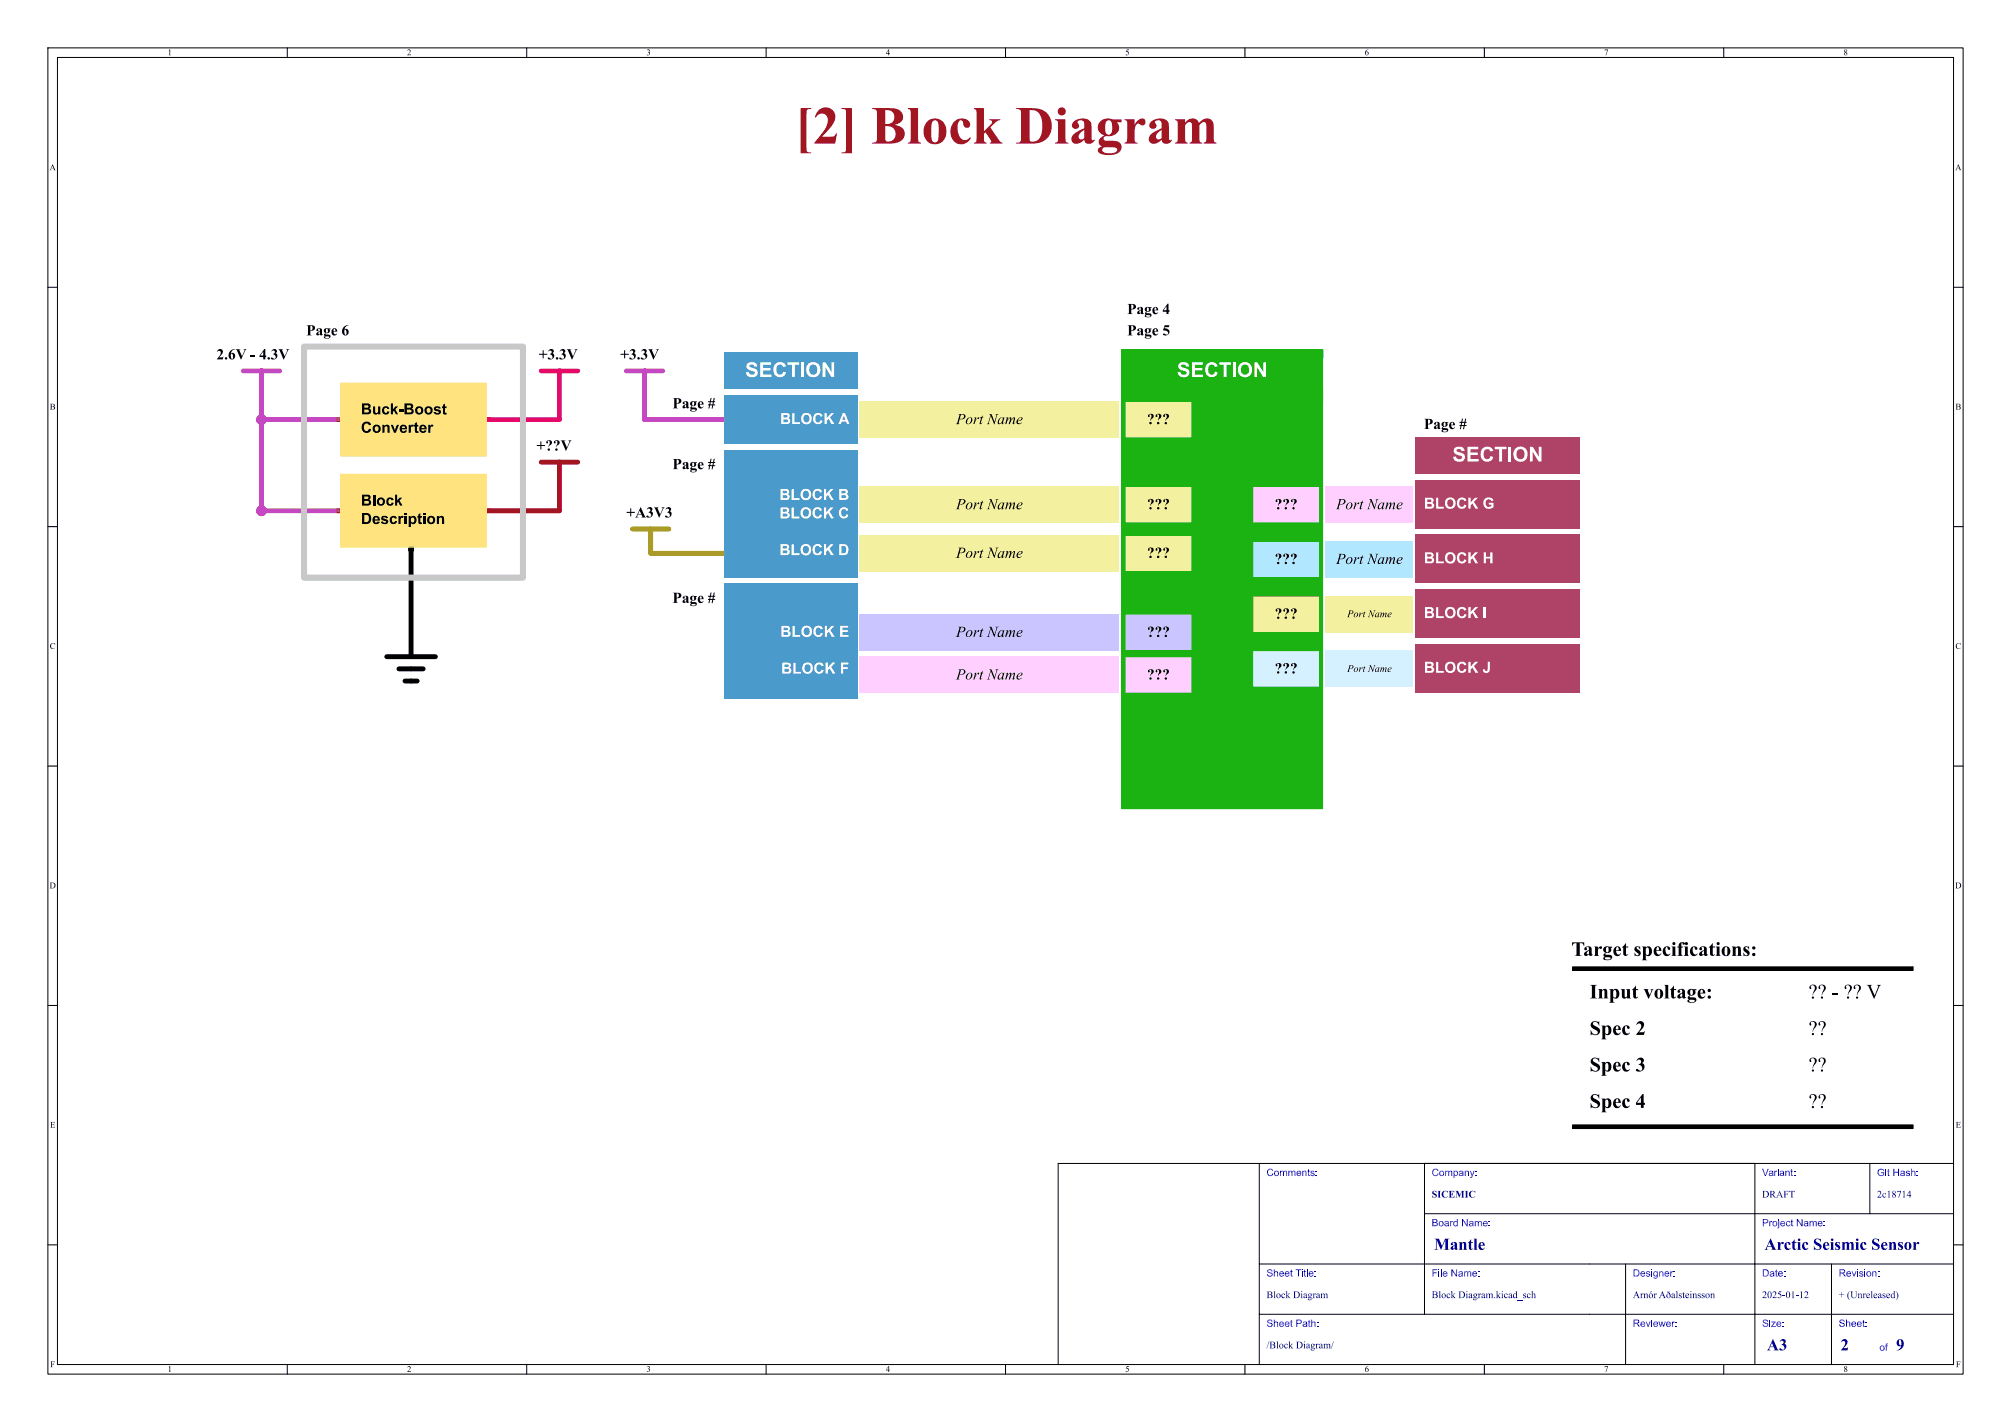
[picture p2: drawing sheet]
<svg xmlns="http://www.w3.org/2000/svg" width="420mm" height="297mm" viewBox="0 0 420 297" stroke-linecap="round" stroke-linejoin="round" font-family="sans-serif">
<g fill="none" stroke="#000" stroke-width=".21">
<path d="M10 10h400v277h-400zM12 12h396v273h-396zM60 10v2M110 10v2M160 10v2M210 10v2M260 10v2M310 10v2M360 10v2M10 60h2M408 60h2M10 110h2"/>
<path d="M408 110h2M10 160h2M408 160h2M10 210h2M408 210h2M408 253.5h-41.5v31.5M10 260h2M332 274.5h76M332 264h76M339.5 264v21M382.5 264v21M408 260h2"/>
<path d="M60 285v2M110 285v2M160 285v2M210 285v2M260 285v2M310 285v2M360 285v2"/>
</g>
<g fill="#00007f">
<path d="M341.7 269.7l.8 1.4h-.6l.2-.1-.1-.3h-.6l-.1 .3 .2 .1h-.5l.4-.5h.5l-.2-.6-.3 .6z"/>
<path d="M342.5 270.3l.4-.1v.2l.1-.2h.2l-.3 .3v.5l.1 .1h-.5l.2-.1v-.5z"/>
<path d="M343.2 270.3l.4-.1v.2l.4-.2 .3 .9h-.5l.1-.2-.1-.6-.2 .1v.6l.1 .1h-.5l.2-.1v-.6z"/>
<path d="M344.5 270.3a.46 .46 0 0 1 .7 .1 .46 .46 0 0 1-.3 .7 .46 .46 0 0 1-.6-.5h.2a.34 .34 0 0 0 .1 .4 .34 .34 0 0 0 .5-.1 .34 .34 0 0 0-.1-.4l-.2-.3-.3 .4h-.2z"/>
<path d="M344.8 269.7h.2l-.3 .3z"/>
<path d="M345.3 270.3l.4-.1v.2l.1-.2h.2l-.3 .3v.5l.1 .1h-.5l.2-.1v-.5z"/>
<path d="M347.2 269.7l.7 1.4h-.5l.1-.1-.1-.3h-.6l-.1 .3 .2 .1h-.5l.4-.5h.6l-.3-.6-.3 .6z"/>
<path d="M348.2 269.7l.3 .1 .2-.1-.2 .2a.65 .65 0 0 1 .5 .7 .65 .65 0 0 1-.6 .5l-.3-.2-.1-.3h.2l.1 .4a.36 .36 0 0 0 .4-.4 .36 .36 0 0 0-.4-.3l-.1 .3h-.2l.2-.4h.4l-.2-.3-.2 .2 .2-.2z"/>
<path d="M349.2 270.2l.5 .1 .1 .7 .1-.1-.1 .2-.7-.1v-.1l.3 .1 .2-.1v-.3l-.5 .3 .5-.4-.2-.3-.3 .3z"/>
<path d="M350 269.8l.3-.1v1.3l.2 .1h-.5l.1-.1v-.9z"/>
<path d="M350.7 270.2h.5v.3l-.2-.3-.3 .1 .2 .2a.34 .34 0 0 1 .3 .5 .34 .34 0 0 1-.5 .1l-.1-.3 .3 .3 .2-.2-.5-.4z"/>
<path d="M351.6 269.9l.1 .3h.2h-.2v.7h.2l-.2 .2-.2-.1v-.8h-.2z"/>
<path d="M352.1 270.3l.4-.1 .2 .2 .1 .1h-.7l.2 .4 .3 .1 .1-.2a.38 .38 0 0 1-.5 .3 .38 .38 0 0 1-.1-.6h.5l-.2-.3-.4 .3z"/>
<path d="M352.9 270.3l.3-.1v.8l.2 .1h-.5l.2-.6z"/>
<path d="M353.4 270.3l.4-.1v.2l.4-.2 .3 .9h-.5l.1-.2-.1-.6-.2 .1v.6l.1 .1h-.5l.2-.1v-.6z"/>
<path d="M354.6 270.2h.5v.3l-.1-.3-.3 .1 .1 .2a.34 .34 0 0 1 .4 .5 .34 .34 0 0 1-.6 .1v-.3l.2 .3 .3-.2-.5-.4z"/>
<path d="M355.5 270.2h.5v.3l-.2-.3-.3 .1 .2 .2a.34 .34 0 0 1 .3 .5 .34 .34 0 0 1-.6 .1v-.3l.2 .3 .3-.2-.5-.4z"/>
<path d="M356.3 270.3a.46 .46 0 0 1 .8 .1 .46 .46 0 0 1-.4 .7 .46 .46 0 0 1-.5-.5h.2a.34 .34 0 0 0 .1 .4 .34 .34 0 0 0 .4-.1 .34 .34 0 0 0 0-.4l-.3-.3-.2 .4h-.2z"/>
<path d="M357.2 270.3l.3-.1v.2l.4-.2 .3 .9h-.5l.2-.2-.2-.6-.2 .1v.6l.1 .1h-.4l.1-.1v-.6z"/>
<circle cx="353.1" cy="269.8" r=".1"/>
</g>
<path d="M263 243v42M297.5 243v31.5M366.5 243v10.5h-69M390.5 243v10.5M408 243h-187v42M263 274.5h69M263 264h69" fill="none" stroke="#000" stroke-width=".21"/>
<g fill="#af4367">
<path d="M295.7 134.5h34.2v10.2h-34.2z"/>
<path d="M295.7 123.1h34.2v10.1h-34.2z"/>
<path d="M295.7 111.6h34.2v10.2h-34.2z"/>
<path d="M295.7 91.3h34.2v7.6h-34.2z"/>
<path d="M295.7 100.2h34.2v10.2h-34.2z"/>
</g>
<g fill="#f3f0a0">
<path d="M179.6 83.8h54.1v7.6h-54.1z"/>
<path d="M261.6 124.5h14v7.6h-14z"/>
</g>
<path d="M179.6 128.3h54.1v7.6h-54.1z" fill="#cac4ff"/>
<g fill="#f3f0a0">
<path d="M234.9 111.8h14v7.6h-14z"/>
<path d="M179.6 101.6h54.1v7.6h-54.1z"/>
<path d="M179.6 111.8h54.1v7.6h-54.1z"/>
</g>
<path d="M234.9 128.3h14v7.6h-14z" fill="#cac4ff"/>
<g fill="#ffcfff">
<path d="M179.6 137.2h54.1v7.6h-54.1z"/>
<path d="M234.9 137.2h14v7.6h-14z"/>
</g>
<g fill="#d5f1ff">
<path d="M276.9 135.9h18.2v7.6h-18.2z"/>
<path d="M261.6 135.9h14v7.6h-14z"/>
</g>
<path d="M234.9 101.6h14v7.6h-14z" fill="#f3f0a0"/>
<path d="M261.6 113h14v7.7h-14z" fill="#b2e8ff"/>
<path d="M261.6 101.6h14v7.6h-14z" fill="#ffcfff"/>
<path d="M234.9 83.8h14v7.6h-14z" fill="#f3f0a0"/>
<path d="M234.9 73.7h40.7v7.6h-40.7z" fill="#1ab312"/>
<path d="M276.9 124.5h18.2v7.6h-18.2z" fill="#f3f0a0"/>
<path d="M276.9 113h18.2v7.7h-18.2z" fill="#b2e8ff"/>
<path d="M276.9 101.6h18.2v7.6h-18.2z" fill="#ffcfff"/>
<g fill="#4a9bcb">
<path d="M151.1 94h28v26.7h-28z"/>
<path d="M151.1 121.9h28v24.2h-28z"/>
<path d="M151.1 82.6h28v10.1h-28z"/>
<path d="M151.1 73.7h28v7.6h-28z"/>
</g>
<path d="M101.7 106.3h.7v.8h-.7z" fill="#d40020"/>
<path d="M70.4 106.3h.6v.8h-.6z" fill="#c83232"/>
<g fill="#1ab312">
<path d="M261.6 143.5h14v25.4h-14z"/>
<path d="M234.9 135.9h14v1.3h-14z"/>
</g>
<circle cx="54.6" cy="106.7" r="1.02" fill="#c647c2" stroke="#c647c2" stroke-width=".21"/>
<path d="M70.4 87.2h.6v.8h-.6z" fill="#c83232"/>
<circle cx="54.6" cy="87.6" r="1.02" fill="#c647c2" stroke="#c647c2" stroke-width=".21"/>
<path d="M101.7 87.2h.7v.8h-.7z" fill="#ff00ab"/>
<path d="M85.3 114.3h1.1v.8h-1.1z" fill="#000"/>
<path d="M234.9 91.4h14v10.2h-14z" fill="#1ab312"/>
<path d="M71.1 99.1h30.5v15.2h-30.5z" fill="#ffe37f"/>
<path d="M234.3 73h41.9v1.9h-41.9z" fill="#1ab312"/>
<path d="M328.4 201.9h71.1v.8h-71.1zM328.4 234.9h71.1v.8h-71.1z" fill="#000"/>
<g fill="#1ab312">
<path d="M261.6 109.2h14v3.8h-14z"/>
<path d="M261.6 120.7h14v3.8h-14z"/>
<path d="M261.6 132.1h14v3.8h-14z"/>
<path d="M275.6 73h.6v95.9h-.6z"/>
<path d="M248.9 83.2h12.7v85.7h-12.7z"/>
</g>
<path d="M150.5 115.2h.6v.8h-.6z" fill="#a29b00"/>
<g fill="#1ab312">
<path d="M234.3 73h.6v95.9h-.6z"/>
<path d="M261.6 83.8h14v17.8h-14z"/>
<path d="M234.9 81.3h41.3v2.5h-41.3z"/>
</g>
<path d="M150.5 87.2h.6v.8h-.6z" fill="#c647c2"/>
<path d="M71.1 80h30.5v15.3h-30.5z" fill="#ffe37f"/>
<g fill="#1ab312">
<path d="M234.9 119.4h14v8.9h-14z"/>
<path d="M234.9 109.2h14v2.6h-14z"/>
<path d="M234.9 144.8h14v24.1h-14z"/>
</g>
<path d="M50.8 77.5h7.6M54.6 77.5v29.2h16M130.8 77.5h7.6M134.6 77.5v10.1h16M54.6 87.6h16" fill="none" stroke="#c647c2" stroke-width="1"/>
<path d="M85.9 114.8v22.4M80.8 137.2h10.1M82 120.7h7.7M83.3 139.7h5.1M84.6 142.2h2.5" fill="none" stroke="#000" stroke-width="1"/>
<path d="M132.1 110.5h7.6M135.9 110.5v5.1h14.7" fill="none" stroke="#a29b00" stroke-width="1"/>
<path d="M113 96.5h7.6M116.8 96.5v10.2h-14.7" fill="none" stroke="#d40020" stroke-width="1"/>
<path d="M113 77.5h7.6M116.8 77.5v10.1h-14.7" fill="none" stroke="#ff00ab" stroke-width="1"/>
<g fill="#000">
<path d="M71.8 68.3l.5-.3 .5-.1a1.03 1.03 0 0 0-.9 .9 .67 .67 0 0 1 .9 .4 .67 .67 0 0 1-.5 .9 .67 .67 0 0 1-.8-.6l-.1-.3h.5a.46 .46 0 0 0 .4 .7l.1-.2a.57 .57 0 0 0-.4-.8l-.1 .3h-.5zM243.9 63.4h.1v1.4h.2v.3h-.2v.5h-.4v-.5h-.8v-.3h.8v-.8l-.6 .8h-.2zM75.6 84.3h.9a.61 .61 0 0 1 .8 .2 .61 .61 0 0 1-.2 .8 .63 .63 0 0 1 .4 .8 .63 .63 0 0 1-.7 .4l-1.2 .1v-.4h1.1a.3 .3 0 0 0 .4-.3 .3 .3 0 0 0-.4-.3l-.6-.1v.7h-.5v-1h1.1a.26 .26 0 0 0 .3-.3 .26 .26 0 0 0-.3-.3h-.6v.6h-.5zM75.8 88.4a1 1 0 0 1 1.7 .3l-.4 .1a.56 .56 0 0 0-.8-.3 .56 .56 0 0 0-.3 .7 .56 .56 0 0 0 .4 .8 .56 .56 0 0 0 .7-.5l.4 .2a1.07 1.07 0 0 1-1.4 .6 1.07 1.07 0 0 1-.5-1.5zM81.6 84.3h.5v1.2l.5-.6h.5l-.5 .6 .6 1.1h-.5l-.4-.8-.2 .2v.6h-.5zM84.5 84.3h.9a.61 .61 0 0 1 .8 .2 .61 .61 0 0 1-.2 .8 .63 .63 0 0 1 .4 .8 .63 .63 0 0 1-.7 .4l-1.2 .1v-.4h1.1a.3 .3 0 0 0 .3-.3 .3 .3 0 0 0-.3-.3l-.6-.1v.7h-.5v-1h1.1a.26 .26 0 0 0 .2-.3 .26 .26 0 0 0-.2-.3h-.6v.6h-.5zM86.6 88.4l.5-.3v.6h.3v.4h-.3v.9h.3l-.1 .4a.48 .48 0 0 1-.5-.1 .48 .48 0 0 1-.2-.5v-.7h-.2zM92.5 84.6l.4-.3v.6h.3v.3h-.3l.1 1h.2v.4a.48 .48 0 0 1-.6-.1 .48 .48 0 0 1-.1-.5v-.8h-.2zM148.4 95.8h.2l-.1 .7h.4l.2-.7h.2l-.2 .7h.3v.2h-.3l-.1 .5h.4v.2h-.4l-.2 .6h-.2l.2-.6h-.5l-.1 .6h-.2l.1-.6h-.2v-.2h.9l.1-.5h-.5l-.1 .5h-.2l.1-.5h-.3v-.2h.4zM148.4 83.1h.2l-.1 .7h.4l.2-.7h.2l-.2 .7h.3v.2h-.3l-.1 .5h.4v.2h-.4l-.2 .6h-.2l.2-.6h-.5l-.1 .6h-.2l.1-.6h-.2v-.2h.9l.1-.5h-.5l-.1 .5h-.2l.1-.5h-.3v-.2h.4zM305.3 87.4h.2l-.1 .7h.5l.1-.7h.2l-.1 .7h.2v.2h-.3l-.1 .5h.4v.2h-.4l-.1 .6h-.3l.2-.6h-.5l-.1 .6h-.2l.1-.6h-.2v-.2h.9l.1-.5h-.4l-.1 .5h-.2v-.5h-.3v-.2h.4zM75.6 107.1h.9a1.15 1.15 0 0 1 1 1.2 1.15 1.15 0 0 1-1 1.1h-.9v-.3h.5a.79 .79 0 0 0 1-.8 .79 .79 0 0 0-1-.8v1.6h-.5z"/>
<path d="M75.6 103.3h.9a.61 .61 0 0 1 .8 .3 .61 .61 0 0 1-.2 .8 .63 .63 0 0 1 .4 .7 .63 .63 0 0 1-.7 .5h-1.2v-.4h1.1a.3 .3 0 0 0 .4-.3 .3 .3 0 0 0-.4-.3h-.6v.6h-.5v-1h1.1a.26 .26 0 0 0 .3-.2 .26 .26 0 0 0-.3-.3h-.6v.5h-.5zM82.5 103.3h.5v1.2l.5-.6h.5l-.6 .6 .7 1.1h-.5l-.4-.7-.2 .2v.5h-.5zM87.4 107.5l.4-.3v.6h.3v.3h-.3v.9l.3 .1-.1 .4a.48 .48 0 0 1-.5-.1 .48 .48 0 0 1-.1-.5v-.8h-.2zM88.4 107.1h.4v.4h-.4zM148.4 123.8h.2l-.1 .6h.4l.2-.6h.2l-.2 .6h.3v.2h-.3l-.1 .5h.4v.2h-.4l-.2 .7h-.2l.2-.7h-.5l-.1 .7h-.2l.1-.7h-.2v-.2h.9l.1-.5h-.5l-.1 .5h-.2l.1-.5h-.3v-.2h.4zM350.8 197a.61 .61 0 0 1 .6-.3 .61 .61 0 0 1 .5 .5 .31 .31 0 0 1-.4 .1 .31 .31 0 0 1-.2-.4l-.1 .1v.7h.2v.2h-.2v1.4v.2l.2 .1h-1.1l.2-.1 .1-.2v-1.4h-.3v-.2h.3zM378.1 213.5a.77 .77 0 0 1 1.1 0 .77 .77 0 0 1-.1 1.1l-.5 .9v-.4a1.43 1.43 0 0 0 .3-1.6 .42 .42 0 0 0-.6 0 .42 .42 0 0 0 0 .6l-.1 .1a.38 .38 0 0 1-.3-.3 .38 .38 0 0 1 .2-.4zM378.1 205.8a.77 .77 0 0 1 1.1 .1 .77 .77 0 0 1-.1 1.1l-.5 .9v-.5a1.43 1.43 0 0 0 .3-1.5 .42 .42 0 0 0-.6-.1 .42 .42 0 0 0 0 .7l-.1 .1a.38 .38 0 0 1-.3-.4 .38 .38 0 0 1 .2-.4zM380 213.5a.77 .77 0 0 1 1.1 0 .77 .77 0 0 1-.1 1.1l-.5 .9v-.4a1.43 1.43 0 0 0 .3-1.6 .42 .42 0 0 0-.6 0 .42 .42 0 0 0 0 .6l-.1 .1a.38 .38 0 0 1-.4-.3 .38 .38 0 0 1 .3-.4zM380 205.8a.77 .77 0 0 1 1.1 .1 .77 .77 0 0 1-.1 1.1l-.5 .9v-.5a1.43 1.43 0 0 0 .3-1.5 .42 .42 0 0 0-.6-.1 .42 .42 0 0 0 0 .7l-.1 .1a.38 .38 0 0 1-.4-.4 .38 .38 0 0 1 .3-.4zM385.4 205.8a.77 .77 0 0 1 1.2 .1 .77 .77 0 0 1-.2 1.1l-.5 .9 .1-.5a1.43 1.43 0 0 0 .2-1.5 .42 .42 0 0 0-.6-.1 .42 .42 0 0 0 0 .7l-.1 .1a.38 .38 0 0 1-.3-.4 .38 .38 0 0 1 .2-.4zM387.3 205.8a.77 .77 0 0 1 1.2 .1 .77 .77 0 0 1-.2 1.1l-.5 .9 .1-.5a1.43 1.43 0 0 0 .2-1.5 .42 .42 0 0 0-.6-.1 .42 .42 0 0 0 0 .7l-.1 .1a.38 .38 0 0 1-.3-.4 .38 .38 0 0 1 .2-.4z"/>
<path d="M378.1 228.7a.77 .77 0 0 1 1.1 0 .77 .77 0 0 1-.1 1.2l-.5 .8v-.4a1.43 1.43 0 0 0 .3-1.5 .42 .42 0 0 0-.6-.1 .42 .42 0 0 0 0 .6l-.1 .1a.38 .38 0 0 1-.3-.3 .38 .38 0 0 1 .2-.4zM378.1 221.1a.77 .77 0 0 1 1.1 0 .77 .77 0 0 1-.1 1.1l-.5 .9v-.4a1.43 1.43 0 0 0 .3-1.5 .42 .42 0 0 0-.6-.1 .42 .42 0 0 0 0 .6l-.1 .1a.38 .38 0 0 1-.3-.3 .38 .38 0 0 1 .2-.4zM380 228.7a.77 .77 0 0 1 1.1 0 .77 .77 0 0 1-.1 1.2l-.5 .8v-.4a1.43 1.43 0 0 0 .3-1.5 .42 .42 0 0 0-.6-.1 .42 .42 0 0 0 0 .6l-.1 .1a.38 .38 0 0 1-.4-.3 .38 .38 0 0 1 .3-.4zM380 221.1a.77 .77 0 0 1 1.1 0 .77 .77 0 0 1-.1 1.1l-.5 .9v-.4a1.43 1.43 0 0 0 .3-1.5 .42 .42 0 0 0-.6-.1 .42 .42 0 0 0 0 .6l-.1 .1a.38 .38 0 0 1-.4-.3 .38 .38 0 0 1 .3-.4z"/>
<circle cx="349.6" cy="197.1" r=".32"/>
<circle cx="352.2" cy="197.1" r=".32"/>
<circle cx="358.8" cy="197.1" r=".32"/>
</g>
<path d="M78.1 103.3v2.3" fill="none" stroke="#000" stroke-width=".44"/>
<path d="M101.7 106.3h.7v.8h-.7z" fill="none" stroke="#d40020" stroke-width=".25"/>
<path d="M70.4 87.2h.6v.8h-.6zM70.4 106.3h.6v.8h-.6z" fill="none" stroke="#c83232" stroke-width=".25"/>
<g fill="none" stroke="#1ab312" stroke-width=".21">
<path d="M234.3 73h.6v95.9h-.6zM275.6 73h.6v95.9h-.6zM234.9 91.4h14v10.2h-14zM234.9 81.3h41.3v2.5h-41.3zM248.9 83.2h12.7v85.7h-12.7zM261.6 83.8h14v17.8h-14zM234.9 119.4h14v8.9h-14zM234.9 109.2h14v2.6h-14zM261.6 109.2h14v3.8h-14zM234.9 135.9h14v1.3h-14zM261.6 120.7h14v3.8h-14zM261.6 132.1h14v3.8h-14z"/>
<path d="M234.9 144.8h14v24.1h-14zM261.6 143.5h14v25.4h-14z"/>
</g>
<path d="M63.5 72.4h45.7v48.3h-45.7z" fill="none" stroke="#c8c8c8" stroke-width="1.3"/>
<g fill="none" stroke="#c647c2" stroke-width=".21">
<circle cx="54.6" cy="87.6" r="1.02"/>
<circle cx="54.6" cy="106.7" r="1.02"/>
</g>
<path d="M101.7 87.2h.7v.8h-.7z" fill="none" stroke="#ff00ab" stroke-width=".25"/>
<path d="M85.3 114.3h1.1v.8h-1.1zM328.4 201.9h71.1v.8h-71.1zM328.4 234.9h71.1v.8h-71.1z" fill="none" stroke="#000" stroke-width=".21"/>
<path d="M71.1 99.1h30.5v15.2h-30.5zM71.1 80h30.5v15.3h-30.5z" fill="none" stroke="#ffe37f" stroke-width=".21"/>
<path d="M234.3 73h41.9v1.9h-41.9z" fill="none" stroke="#1ab312" stroke-width=".25"/>
<path d="M150.5 115.2h.6v.8h-.6z" fill="none" stroke="#a29b00" stroke-width=".25"/>
<path d="M150.5 87.2h.6v.8h-.6z" fill="none" stroke="#c647c2" stroke-width=".25"/>
<text font-size="11.1" fill="#a21622" x="166" y="32.9">[2] BlockDiagram</text>
<g font-size="4.2" fill="#fff">
<text x="155.6" y="79.9">SECTION</text>
<text x="245.8" y="79.9">SECTION</text>
<text x="303.3" y="97.5">SECTION</text>
</g>
<g font-size="4.2">
<text x="328.2" y="201.3">Targetspecifications:</text>
<text x="332" y="210.2">Input voltage:</text>
<text x="377.7" y="210.2">??- ??V</text>
<text x="332" y="217.8">Spec2</text>
<text x="377.7" y="217.8">??</text>
<text x="332" y="225.5">Spec3</text>
<text x="377.7" y="225.5">??</text>
<text x="332" y="233.1">Spec4</text>
<text x="377.7" y="233.1">??</text>
</g>
<g font-size="3.5" fill="#00007f">
<text x="299.5" y="261.9">Mantle</text>
<text x="368.5" y="261.9">ArcticSeismicSensor</text>
<text x="369" y="282.9">A3</text>
<text x="384.4" y="282.9">2</text>
<text x="396" y="282.9">9</text>
</g>
<g font-size="3.2">
<text x="63.9" y="71.3">Page6</text>
<text x="235.4" y="66.9">Page4</text>
<text x="235.4" y="71.3">Page5</text>
<text x="45.2" y="75.4">2.6V- 4.3V</text>
<text x="112.5" y="75.4">+3.3V</text>
<text x="129.5" y="75.4">+3.3V</text>
<text x="75.4" y="87.8">Buck-Boost</text>
<text x="140.4" y="86.5">Page#</text>
<text x="199.7" y="89.4">PortName</text>
<text x="239.5" y="89.4">???</text>
<text x="75.4" y="91.7">Converter</text>
<text x="112.1" y="94.5">+??V</text>
<text x="297.4" y="90.9">Page#</text>
<text x="140.4" y="99.2">Page#</text>
<text x="75.4" y="106.9">Block</text>
<text x="199.7" y="107.2">PortName</text>
<text x="239.5" y="107.2">???</text>
<text x="266.2" y="107.2">???</text>
<text x="279" y="107.2">PortName</text>
<text x="75.4" y="110.7">Description</text>
<text x="130.8" y="108.5">+A3V3</text>
<text x="199.7" y="117.3">PortName</text>
<text x="239.5" y="117.3">???</text>
<text x="266.2" y="118.6">???</text>
<text x="279" y="118.6">PortName</text>
<text x="140.4" y="127.2">Page#</text>
<text x="266.2" y="130">???</text>
<text x="199.7" y="133.9">PortName</text>
<text x="239.5" y="133.9">???</text>
<text x="199.7" y="142.7">PortName</text>
<text x="239.5" y="142.7">???</text>
<text x="266.2" y="141.5">???</text>
</g>
<g font-size="3.2" fill="#fff">
<text x="162.9" y="89.4">BLOCK A</text>
<text x="162.8" y="105.3">BLOCK B</text>
<text x="297.4" y="107.1">BLOCK G</text>
<text x="162.8" y="109.1">BLOCK C</text>
<text x="162.8" y="116.8">BLOCK D</text>
<text x="297.4" y="118.5">BLOCK H</text>
<text x="297.4" y="129.9">BLOCK I</text>
<text x="163" y="133.9">BLOCK E</text>
<text x="163.1" y="141.5">BLOCK F</text>
<text x="297.4" y="141.4">BLOCK J</text>
</g>
<g font-size="2.1">
<text x="281.4" y="129.5">PortName</text>
<text x="281.4" y="140.9">PortName</text>
</g>
<g font-size="2.1" fill="#00f">
<text x="264.5" y="246.2">Comments:</text>
<text x="299" y="246.2">Company:</text>
<text x="368" y="246.2">Variant:</text>
<text x="392" y="246.2">Git Hash:</text>
<text x="299" y="256.7">Board Name:</text>
<text x="368" y="256.7">Project Name:</text>
<text x="264.5" y="267.2">Sheet Title:</text>
<text x="299" y="267.2">File Name:</text>
<text x="341" y="267.2">Designer:</text>
<text x="368" y="267.2">Date:</text>
<text x="384" y="267.2">Revision:</text>
<text x="264.5" y="277.7">Sheet Path:</text>
<text x="341" y="277.7">Reviewer:</text>
<text x="368" y="277.7">Size:</text>
<text x="384" y="277.7">Sheet:</text>
<text x="392.5" y="282.7">of</text>
</g>
<g font-size="2.1" fill="#00007f">
<text x="299" y="250.7">SICEMIC</text>
<text x="368" y="250.7">DRAFT</text>
<text x="392" y="250.7">2c18714</text>
<text x="264.5" y="271.7">Block Diagram</text>
<text x="299" y="271.7">Block Diagram.kicad_sch</text>
<text x="368" y="271.7">2025-01-12</text>
<text x="384" y="271.7">+ (Unreleased)</text>
<text x="264.5" y="282.2">/Block Diagram/</text>
</g>
<g font-size="1.8">
<text x="35" y="12">1</text>
<text x="85" y="12">2</text>
<text x="135" y="12">3</text>
<text x="185" y="12">4</text>
<text x="235" y="12">5</text>
<text x="285" y="12">6</text>
<text x="335" y="12">7</text>
<text x="385" y="12">8</text>
<text x="10.3" y="36">A</text>
<text x="408.3" y="36">A</text>
<text x="10.4" y="86">B</text>
<text x="408.4" y="86">B</text>
<text x="10.4" y="136">C</text>
<text x="408.4" y="136">C</text>
<text x="10.3" y="186">D</text>
<text x="408.3" y="186">D</text>
<text x="10.4" y="236">E</text>
<text x="408.4" y="236">E</text>
<text x="10.5" y="286">F</text>
<text x="35" y="287">1</text>
<text x="85" y="287">2</text>
<text x="135" y="287">3</text>
<text x="185" y="287">4</text>
<text x="235" y="287">5</text>
<text x="285" y="287">6</text>
<text x="335" y="287">7</text>
<text x="385" y="287">8</text>
<text x="408.5" y="286">F</text>
</g>
</svg>
